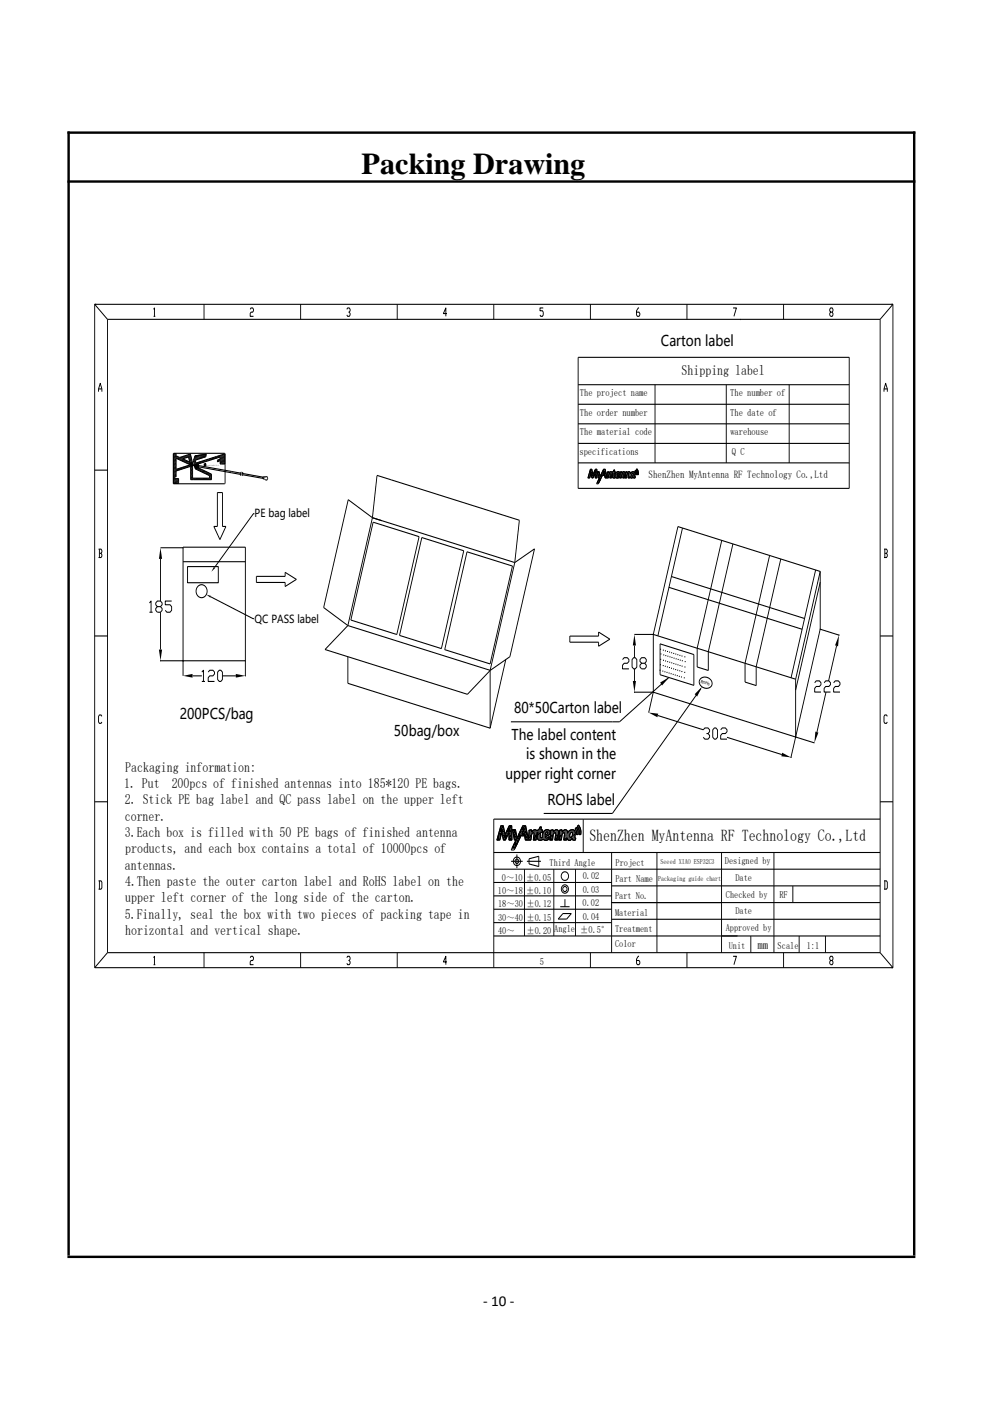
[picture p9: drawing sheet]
<svg xmlns="http://www.w3.org/2000/svg" width="210mm" height="297mm" viewBox="0 0 210 297" stroke-linecap="round" stroke-linejoin="round" font-family="sans-serif">
<g fill="none" stroke="#000" stroke-width=".21">
<path d="M19.9 64.1h168.1M19.9 64.1v139.6M19.9 64.1l2.7 3.1M22.6 67.2h162.7M22.6 67.2v133.4M32.3 65.1l.2-.3v1.8M32.3 66.6h.4M43 64.1v3.1M52.7 65.1l.1-.3h.4l.2 .3-.2 .6h-.4l-.1 .3v.6h.7M63.3 64.1v3.1M73 65.1l.2-.3h.3l.2 .3-.2 .6h-.1M73.5 65.7l.2 .3-.2 .6h-.3l-.2-.3"/>
<path d="M83.6 64.1v3.1M94 66h-.7l.6-1.2v1.8M104 64.1v3.1M114.4 64.8h-.7v.6h.5l.2 .3v.6l-.2 .3h-.4l-.1-.3M121.7 75.2h57.1v27.6h-57.1zM124.3 64.1v3.1M134.5 64.8h-.1l-.4 .6v.9l.2 .3h.3l.2-.6-.2-.3h-.5M144.6 64.1v3.1M154.3 64.8h.7l-.5 1.8M155.9 67.2l-.1 .1M165 64.1v3.1M174.8 65.7l-.1-.3 .1-.6h.4l.2 .3-.2 .6h-.4l-.1 .3 .1 .6h.4l.2-.3-.2-.6"/>
<path d="M185.3 67.2v133.4M188 64.1v139.6M188 64.1l-2.7 3.1M19.9 99h2.7M20.7 82.5v-.6l.4-1.2 .3 1.2v.6M20.7 81.9h.7M36.5 99h.1M36.5 95.4v6.4h10.8v-6.4M36.5 95.4h10.8M36.6 95.5l-.1 6.3M36.6 95.5h.5v.5M36.7 95.5l-.2 .2"/>
<path d="M37 95.5l-.5 .5M37.1 95.7l-.6 .6M37.1 96l-.6 .6M37.1 96.6l-.6 .6M37.1 96.8l-.6 .7M37.1 97.1l-.6 .7M37.1 97.4l-.6 .7M37.1 97.7l-.6 .6M37.1 98l-.6 .6M37.1 98.3l-.6 .6M37.1 98.6l-.6 .6M37.1 99.4l-.6 .7"/>
<path d="M37.1 99.7l-.6 .7M37.1 96.5l3 1.4-3 .9zM37.1 98.8l-.6 .7M37.2 96.1l-.7 .8M37.4 96.1l-.3 .4M37.4 98.7l-.9 1.1M37.6 96.2l-.3 .4M37.8 96.3l-.3 .4M37.8 98.6l-.4 .5M38.1 96.2l-.5 .5M38.1 98.5l-.4 .4M38.4 96.1l-.6 .7"/>
<path d="M38.4 98.4l-.3 .4M38.5 96.6l-.3 .4M38.7 96.7l-.4 .4M38.7 96l-.7 .9M38.8 98.3l-.4 .4M38.8 96.8l-.3 .4M39 96.8l-.3 .4M39.1 95.9l-.6 .7M39.1 98.2l-.4 .4M39.2 96.9l-.3 .4M39.4 97l-.4 .4M39.4 95.8l-.6 .7"/>
<path d="M39.4 98.1l-.3 .4M39.5 97.1l-.3 .4M39.7 97.2l-.3 .4M39.8 95.7l-.6 .7M39.8 97.9l-.4 .5M39.9 97.2l-.3 .4M39.9 97.3l-1.4-.7 1.2-.4 .4 2M40 97.7l-.1 .1M40 97.7l.3-.2 .4 .4M40 97.5l.5 .6M40.1 97.9l.3-.5 .2 .2-.5 .5M40.1 97.9l-.4 .4"/>
<path d="M40.1 95.6l-.6 .7M40.1 97.5l-.1 .1 .4 .5-.3 .3M40.1 95.6l-2.3 .7-.7-.3M40.1 98l.1 .2M40.1 95.6l.6 2.4-.6 .2M40.1 98.1v.1M40.1 98.2l-3 1v1.2h-.3v.4h.8v1h-1.1M40.1 98.2v2.8M40.1 95.8l-.4 .5M40.1 97.5l.5 .5M40.2 96l-.4 .6M40.3 96.3l-.5 .5"/>
<path d="M40.3 97.8l.3 .2zM40.3 96.5l-.4 .5M40.3 97.4l.3 .4M40.4 96.7l-.5 .5M40.4 96.9l-.7 .8M40.5 97.2l-.3 .3M40.5 97.4h.1M40.5 97.4l-.5 .2M40.5 97.4l-.4 .6M40.6 98.2l-.5 .5M40.6 98.5l-.5 .5M40.6 98.8l-.5 .5"/>
<path d="M40.6 99.1l-.5 .5M40.6 99.4l-.5 .4M40.6 99.7l-.5 .4M40.6 99.9l-.5 .5M40.6 98.1v2.6h3.5M40.6 97.7l-.4 .5M40.6 97.9l-.3-.1 .3 .2M40.6 97.8l-.3 .3-.2-.3M40.6 97.9l-.1 .2M41 98.1l.2-.3 .5 .7 .2-.2M41 98l.7 .2zM41 97.9l.7 .2z"/>
<path d="M41 97.9h-.4v.1l.4 .1M41.1 97.9l.5 .6M41.1 98.7l3 1.4v.6M41.1 98.7h.1M41.1 97l-.3 .3M41.2 97.2l-.3 .4M41.2 97.4l-.3 .4M41.3 95.9l-.4 .4M41.3 97.8l.5 .7M41.3 97.8l-.3 .4 .3 .4M41.4 97.8l.5 .6M41.5 98.6l-.2 .2"/>
<path d="M41.5 97.8l.3 .4-.3 .4-.6-.6 .5 .6M41.5 97.4l-.4 .5M41.5 97.7l-.5 .6M41.5 95.9l-.7 .9M41.6 97.7l.2 .3-.6 .7M41.7 97.7l.1 .1M41.7 97.7l-.7 .7 .3 .3M41.7 97.8l-.6 .7M41.8 98.5l2.7 1.3v1.2h-4.4M41.8 97.9l-.6 .8M41.8 98.5l-.3 .4M41.8 97.3l-.4 .5"/>
<path d="M41.8 95.9l-1.1 1.2M41.8 98.1l-.4 .5M41.9 98.4h.1M41.9 98.4l-.8 .3M42 98.6l-.4 .3M42.1 95.8l-.9 1M42.1 98.7l-.3 .3M42.1 97.2l-.3 .5 .1 .7M42.3 98.8l-.3 .3M42.4 95.8l-.8 .9M42.5 97.1l-.4 .5M42.5 98.8l-.3 .4"/>
<path d="M42.6 98.9l-.3 .4M42.7 95.7l-.8 .9M42.8 97l-.4 .4M42.8 99l-.3 .4M42.9 95.7l-.6 .8M43 97.6l.1 .5zM43 99.1l-.3 .3M43.1 97.6h.2v.3zM43.1 97.8l.1 .3zM43.2 96.9l-.4 .4M43.2 99.2l-.3 .3M43.2 95.7l-.6 .7"/>
<path d="M43.3 97.9v.2zM43.3 96.1v.1M43.3 99.3l-.3 .3M43.4 95.7l-.5 .6M43.5 96.8l-.4 .4M43.5 99.3l-.3 .4M43.7 99.4l-.3 .4M43.8 96.7l-.4 .4M43.9 99.5l-.3 .4M44 99.6l-.3 .4M44.2 96.6l-.4 .4M44.2 99.7l-.3 .3"/>
<path d="M44.4 99.8l-.3 .3M44.5 96.5l-.4 .4M44.5 99.9l-.4 .5M44.8 96.3l-.4 .5M45.2 96.2l-.4 .5M45.5 96.1l-.4 .5M45.8 96l-.4 .5M45.9 96.8l-.1 .2M46.2 95.9l-.4 .5M46.3 96.7l-.5 .5M46.3 96.3l-5.4 1.6M46.5 95.8l-.4 .5"/>
<path d="M46.8 95.7l-.5 .6v.3l-.5 .3v.3l.5-.2v.7h1v-2.1l-6 1.9-.2-.6 2.2-.7 .1-.6-2.4 .4-.3 1 .4 1.7M47.2 95.6l-.9 1M47.3 95.7l-1.1 1.3M47.3 96l-1 1.2M47.3 96.3l-1 1.1M47.3 96.6l-.9 1.1M47.3 96.9l-.7 .8M47.3 97.2l-.4 .5M47.3 97.4l-.2 .3M50.6 99.6l-8.9-1.6v.3l9 1.6M50.8 99.4l-.2 .2 .1 .3-.1 .2M51 99.7l4.3 .7v.3l-4.3-.8"/>
<path d="M51.2 99.4l-.3 .3 .1 .3-.1 .2M121.7 81h57.1M121.7 85.1h57.1M121.7 89.2h57.1M121.7 93.3h57.1M121.7 97.4h57.1M124.3 98.8h.3l.2 1.1 .5-1.1h.4v1.8h-.4v-.9l-.4 .9h-.3l-.2-1-.2 1h-.4zM125.8 99.3h.3l.2 1 .1-.1h.4l-.5 .9h-.3l.2-.5h-.2zM125.8 99.3h.3l.2 1 .1-.1h.4l-.8 1.7h-.4l.6-1.3h-.2zM127.1 98.8h.3l.3 1.6 .1-1 .3-.1 .1 .3 .3-.3 .4 .1 .3-.5h.2v.4h.2l-.1 .3h-.2v.6l.2 .1a.63 .63 0 0 1 .2-.8 .63 .63 0 0 1 .8 0l-.1 .5-.5 .2 .2 .2 .3-.2-.1 .3-.1 .1h-1.2v-1l-.3 1h-.3v-.9l-.2 .2-.1 .7h-.7l-.2-1.2-.2 .4h.1l.1 .3h-.8zM127.8 99.4v.4M127.8 99.4l.3-.1 .1 .3 .3-.3 .3 .1"/>
<path d="M127.8 99.8l-.1 .6-.3-1.6h-.3l-.7 1.3h.8l-.1-.3h-.1l.2-.4 .2 1.2h.7l.1-.7 .2-.2v.9h.3l.3-1-.1 .5M129.2 98.9l-.2 .4-.2 .1M129.2 98.9h.2v.4h.2l-.1 .3h-.2v.6M130 99.6h.2v.2l-.3 .2zM130.1 99.6l.1 .2-.3 .1 .2-.3M130.3 99.3a.68 .68 0 0 0-.7 .3 .68 .68 0 0 0-.1 .7M130.3 99.3l.1 .5-.5 .4 .2 .1 .3-.1-.1 .3M130.5 99.4v.4M130.5 99.4l.4-.1v.3l.3-.3 .4 .1-.1 1.2h-.4l.1-.9-.3 .2-.1 .7h-.4zM130.5 99.4l.4-.1v.3a.33 .33 0 0 1 .4-.3 .33 .33 0 0 1 .3 .3l-.1 1h-.4l.1-.8h-.2M131 99.8l-.2 .8h-.4l.1-.8M131.7 99.4l.3-.1v.3a.34 .34 0 0 1 .4-.3 .34 .34 0 0 1 .3 .4 .5 .5 0 0 1 .5-.5 .5 .5 0 0 1 .5 .6v.8h-.3l-.1-.2-.4 .2-.3-.3v.3h-.4l.1-.9-.3 .2-.1 .7h-.3z"/>
<path d="M132 99.3v.3a.33 .33 0 0 1 .4-.3 .33 .33 0 0 1 .3 .4 .5 .5 0 0 1 .5-.4 .5 .5 0 0 1 .5 .5v.5M132 99.3l-.3 .1-.1 1.2h.3l.2-.8M132.1 99.8l.2-.1-.1 .9h.4l.1-.2M133.1 99.8l-.1 .4 .1 .1 .2-.5v-.2l-.2 .2M133.1 99.7h.2l-.2 .6-.1-.1zM133.7 99.2l.1 .7M133.8 99l.2 .9M133.8 99l.2 .4v.5h-.2l-.1-.7zM133.8 99l-.1 .2M133.8 99.9h.2M134.1 98.7l.3 .6v.6h-.2l-.1-.6-.2-.4zM134.2 99.9l-.1-.6-.2-.4 .2-.2 .3 .7v.5h-.2"/>
<path d="M137.9 81v16.4M152.9 81v16.4M166.1 81v16.4M186.1 82.5v-.6l.4-1.2 .3 1.2v.6M186.1 81.9h.7M20.7 115.6h.6l.1 .3-.1 .6M20.9 116.5h.4l.1 .6-.1 .3h-.6M20.9 115.6v1.8M33.8 115.3h4.7v27M33.8 117.7v8.8M36.8 100.6l-.3 .3M36.9 100.8l-.4 .4"/>
<path d="M37.1 100l-.6 .6M37.1 100.3l-.1 .1M37.2 100.8l-.7 .7M37.4 100.8l-.9 1M37.6 100.8l-.8 1M37.6 101.1l-.6 .7M37.6 101.4l-.3 .4M37.6 101.7l-.1 .1M38.5 115.2h13.2v27.1M38.5 118.3h13.2M39.5 119.3h6.5v3.4h-6.5zM40.6 100.2l-.5 .5"/>
<path d="M40.6 100.5l-.5 .5M40.7 100.7l-.3 .3M40.9 100.7l-.3 .3M41.2 100.7l-.3 .3M41.4 100.7l-.3 .3M41.7 100.7l-.3 .3M41.9 100.7l-.3 .3M42.1 100.7l-.2 .3M42.4 100.7l-.3 .3M42.6 100.7l-.2 .3M42.9 100.7l-.3 .3M43.1 100.7l-.2 .3"/>
<path d="M43.4 100.7l-.3 .3M43.6 100.7l-.3 .3M43.9 100.7l-.3 .3M44.1 100.7l-.3 .3M44.5 100.2l-.4 .5M44.5 100.5l-.4 .5M44.5 100.8l-.2 .2M45.8 103.7h1v7.1h.8l-1.3 2.8-1.3-2.8h.8zM53.6 108.1h-.2l-8.2 11.4M55.5 100.8h.1M55.5 100.8l.2 .1M55.5 100.4h-.2v.3l.2 .1"/>
<path d="M55.5 100.4h.1M55.6 100.4h.2M55.6 100.4h-.1M55.7 100.9l.1 .1M55.8 100.4h.1M55.9 100.3l.4 .1v.1M55.9 100.3l-.1 .1M56.2 101v.1l-.4-.1M56.3 100.5v.2M56.4 100.7h.1M56.4 100.7l-.2 .2M78.4 109l30 9.4"/>
<path d="M78.4 109l-5.2 22.7M78.4 109l1-8.9 29.9 9.4M78.4 109l-5.1-3.8-5.2 22.7 5.1 3.8M78.6 109.9l9.6 3.1-4.7 20.6-9.6-3.1zM88.8 113.2l8.8 2.7-4.7 20.6-8.8-2.7zM98.3 116.2l9.6 3-4.7 20.6-9.6-3zM108.4 118.4l-5.2 22.7M108.4 118.4l4.1-2.8-5.2 22.7-4.1 2.8-4.8 5.1M109.3 109.6l-.9 8.8M125.7 101.6h.4M126 101.1h.3l-.2 .5h-.4zM126 101.1h.3"/>
<path d="M128.9 100.1l.2 .5 .5-.1M129.3 100.2l.2 .1M129.6 100.5l.3 .2 .4-.2M132.7 100.4l.3 .2 .3-.2M133.3 100.4l.2 .2M133.6 100.3l.1 .3h-.3M143.7 111.2l-5.2 22.7M151.9 113.8l-5.1 22.7v3.9l2.3 .8v-4l5.2-22.7M162 116.9l-5.2 22.7v4l2.4 .7v-3.9l5.2-22.7M171.7 120l-5.2 22.7M186.1 115.6h.5l.2 .3-.2 .6M186.3 116.5h.3l.2 .6-.2 .3h-.5"/>
<path d="M186.3 115.6v1.8M19.9 133.9h2.7M31.5 126.9l.3-.4v2.4M31.5 128.9h.6M33.1 127.7l-.3-.4v-.4l.3-.4h.7l.3 .4v.4l-.3 .4h-.7l-.3 .4v.4l.3 .4h.7l.3-.4v-.4l-.3-.4M33.8 139.1h17.9M33.8 128.9v7.9M36.1 126.5h-1.3v.8h1l.3 .4v.8l-.3 .4h-.7l-.3-.4M41.7 123.5a1.26 1.26 0 0 1 1.7 .1 1.26 1.26 0 0 1 0 1.7 1.22 1.22 0 0 1-1.7 .2 1.22 1.22 0 0 1-.3-1.7zM44.4 125.6l9.1 4.6M54 121.3h6v-.8l2.4 1.5-2.4 1.5v-.9h-6zM73.2 131.7l30 9.4"/>
<path d="M73.2 138.3v5.6l30 9.4M73.2 131.7l-4.8 5 30 9.5M106.5 138.9l-3.3 14.4M120 133.9h6v-.8l2.4 1.5-2.4 1.5v-.9h-6zM131.1 138.9l.3-.4h.7l.3 .4v.4l-.3 .3h-.7l-.3 .4v.8h1.3M133.4 138.5h.3l.4 .4v1.5l-.4 .4h-.3l-.3-.4v-1.5zM133.6 133.6h3.9M133.6 135.9v2.6M135.1 139.6l-.4-.3v-.4l.4-.4h.6l.4 .4v.4l-.4 .3h-.6l-.4 .4v.4l.4 .4h.6l.4-.4v-.4l-.4-.4M137.5 133.6l30 9.4M137.5 133.6v12.1M138.9 139.9h.1"/>
<path d="M139 136.7h.1M139 135.6l7.1 2.2v6.5l-7.1-2.2zM139 138.8h.1M139 137.7h.1M139.5 136.9h.1M139.6 139h.1M139.6 137.9h.1M140 137h.1M140 139.2h.1M140.1 138h.1M140.4 137.2h.1M140.5 139.3h.1"/>
<path d="M140.5 138.2h.1M140.8 123.7l28.1 8.8M140.9 137.3h.1M140.9 139.4h.1M140.9 138.3h.1M141.3 137.4h.1M141.3 139.5h.1M141.4 121.4l28 8.8M141.4 138.4h.1M141.7 137.6h.1M141.8 139.7h.1M141.8 138.6h.1"/>
<path d="M142.2 137.7h.1M142.2 139.8h.1M142.2 138.7h.1M142.6 137.8h.1M142.6 140h.1M142.7 138.8h.1M143 138h.1M143.1 139h.1M143.5 138.1h.1M143.5 139.1h.1M144.1 138.3h.1M144.1 139.3h.1"/>
<path d="M172.7 120.3l-30-9.4-5.2 22.7M172.7 120.3l-5.2 22.7M172.7 122.6l-5.2 22.7M172.7 132.5l-5.2 22.7M172.7 120.3v12.2M172.7 132.5l3.9 1.2M172.7 132.5h.1M176.1 136l-1.7 7.3M176.6 133.7h.1M185.3 133.9h2.7M21.4 150.8l-.1-.3h-.4l-.2 .3v1.2l.2 .3h.4l.1-.3M40.5 142.3h2"/>
<path d="M42.5 141.5l.3-.4v2.4M42.5 143.5h.7M43.8 141.5l.4-.4h.6l.4 .4v.4l-.4 .4h-.6l-.4 .4v.8h1.4M46.2 141.1h.3l.3 .4v1.6l-.3 .4h-.3l-.4-.4v-1.6zM46.8 142.3h2.9M103.2 141.1v12.2M133.6 145.7h3.9M133.6 140.8v2.6M137.5 145.7l30 9.5M137.5 145.7l-.9 4.3M138.5 150.6l9.5 3.1 .4-.4h.7l.3 .4v.3l-.3 .4h-.4M138.8 141.1h.1"/>
<path d="M139.4 141.3h.1M139.5 140.1h.1M139.9 141.4h.1M140 140.3h.1M140.3 141.6h.1M140.4 140.4h.1M140.8 141.7h.1M140.8 142.6l-10.4 9.4h-22.8M140.8 140.5h.1M141.2 141.8h.1M141.3 140.7h.1M141.6 142h.1"/>
<path d="M141.7 140.8h.1M142.1 142.1h.1M142.1 141h.1M142.5 142.2h.1M142.6 141.1h.1M142.9 142.4h.1M143 141.2h.1M143.1 140.1h.1M143.4 142.5h.1M143.4 141.4h.1M143.5 140.2h.1M144 142.7h.1"/>
<path d="M144 141.6h.1M144.1 140.4h.1M147.4 142.9a1.41 1.41 0 0 1 1.8-.1 1.41 1.41 0 0 1 .5 1.7 1.42 1.42 0 0 1-1.7 .2 1.42 1.42 0 0 1-.7-1.6zM147.6 145l-18.7 26.3h-14.4M149.1 154.4l.3 .4v.4l-.3 .4h-.7l-.4-.4M150.4 153.3h.3l.4 .4v1.5l-.4 .4h-.3l-.3-.4v-1.5zM151.7 153.7l.4-.4h.6l.4 .4v.3l-.4 .4h-.6l-.4 .4v.8h1.4M153.1 155.2l11.5 3.7M166.5 159.5h.1M167.5 143v12.2M167.5 155.2l-1 4.3M167.5 155.2h.1"/>
<path d="M167.5 155.2l4 1.2M171.5 143.7l.3-.4h.7l.3 .4v.4l-.3 .4h-.7l-.3 .4v.8h1.3M173.5 143.7l.3-.4h.7l.3 .4v.4l-.3 .4h-.7l-.3 .4v.8h1.3M173.9 145.7l-1.9 8.4M175.5 143.7l.3-.4h.7l.3 .4v.4l-.3 .4h-.7l-.3 .4v.8h1.3M186.8 150.8l-.2-.3h-.3l-.2 .3v1.2l.2 .3h.3l.2-.3M19.9 168.8h2.7M104 179.5h81.3M105.4 173.8h.6l.3 1.9 .9-1.9h.5l.1 3.1h-.7v-1.6l-.7 1.6h-.4l-.3-1.7-.5 1.7h-.6zM107.8 178.5h.7M107.9 174.7h.6l.3 1.7 .2-.2h.6l-.7 1.5h-.7l.4-.8h-.3zM107.9 174.7h.6l.3 1.7 .2-.2h.6l-1.3 2.7h-.7l1-2h-.3z"/>
<path d="M108.2 177.7h.7l-.4 .8h-.7zM108.2 177.7h.7M108.8 179.9v2.9M110.1 173.8h.6l.5 2.7 .1-1.7 .5-.1 .2 .5a.7 .7 0 0 1 1.1-.4l.3-.1 .3-.6h.3l-.1 .6h.3v.5h-.4l-.1 1 .2 .1h.3a1.11 1.11 0 0 1 .2-1.3 1.11 1.11 0 0 1 1.3-.2l.1 .3a.95 .95 0 0 1-1 1l.3 .3 .5-.3-.1 .6a.83 .83 0 0 1-1.1 0 .69 .69 0 0 1-.9 .2 .69 .69 0 0 1-.4-.9l.1-.8h-.1l-.2 1.7h-.6l.1-1.4-.1-.2-.4 .4-.1 1.2h-1.2l-.4-2.1-.3 .7h.3l.1 .5h-1.3zM111.4 175.2h2.8M111.4 175.2l-.2 1.3-.5-2.7h-.6l-1.1 2.2h1.3l-.1-.5h-.3l.3-.7 .4 2.1h1.2l.2-1.4M112 175.1h2.2M112 175.6l.3-.3 .1 .1-.1 1.5h.6l.2-1.7h.1l-.1 .8a.68 .68 0 0 0 .4 .9 .68 .68 0 0 0 .8-.2l.6 .2 .4-.1 .2-.1 .1-.6-.7 .3M112.1 174.9h2.1M112.2 174.8h2M112.3 174.8l-.3 .4-.2-.5-.5 .1 .1 .4M112.3 174.8h.8l.3-.2 .3-.5h.3l-.1 .6h.3v.5h-.4v.7"/>
<path d="M113.1 176.5h2.5M113.1 176.6h2.5M113.2 176.6h2.3M113.7 176.1l.2 .2h.3M113.8 175.9v.2M114.2 176.3a1.07 1.07 0 0 1 .2-1.3 1.07 1.07 0 0 1 1.3-.1 .78 .78 0 0 1-.6 1.1l-.3 .1 .1 .3M115 175.3v-.1a.22 .22 0 0 1 .4 .1 .22 .22 0 0 1-.2 .3l-.4 .2zM115 175.2h.3v.3l-.5 .3zM115.9 174.8l.5-.1 .1 .5a.55 .55 0 0 1 .6-.6 .55 .55 0 0 1 .5 .6l-.2 1.7h-.6l.2-1.4-.2-.2-.3 .4-.2 1.2h-.6zM116.4 174.7l.1 .3M116.4 174.7l-.5 .1-.2 2.1h.6l.3-1.5M116.9 174.8a.48 .48 0 0 1 .5 0 .48 .48 0 0 1 .2 .4l-.2 1.7h-.6l.2-1.4-.1-.2-.3 .1"/>
<path d="M116.9 174.8l-.4 .4v-.2M117.7 174.8l.6-.1 .1 .5a.56 .56 0 0 1 .6-.6 .56 .56 0 0 1 .5 .8 .83 .83 0 0 1 .8-.8 .83 .83 0 0 1 .8 .8v1.5a.43 .43 0 0 1-.4 0 .43 .43 0 0 1-.3-.4 .57 .57 0 0 1-.6 .4 .57 .57 0 0 1-.5-.5v.5h-.6l.1-1.4-.1-.2-.4 .4-.1 1.2h-.6zM118.5 175.4h.3l-.1 1.5h.6v-.5a.54 .54 0 0 0 .3 .5 .54 .54 0 0 0 .6-.1l.2-.3M118.7 174.8l-.3 .4-.1-.5-.6 .1-.1 2.1h.6l.1-1.2 .2-.3M118.7 176.3h2.3M118.7 176.4h2.3M120.1 175.4l-.2 .7 .2 .2 .4-.3v-.5l-.1-.2-.3 .1M120.2 175.3l.2-.1 .1 .2v.6a.28 .28 0 0 1-.4 .3 .28 .28 0 0 1-.2-.4zM120.7 174.7l-.8 .2-.4 .5a.5 .5 0 0 0-.2-.6 .5 .5 0 0 0-.6 0M120.7 174.7l.3 .2 .1 .4-.1 .9M121 176.2v.2M121 176.3l.2 .1"/>
<path d="M121.2 176.4l-.1 .5h-.2l-.3-.1-.1-.3M121.3 174.2l.4 .7v.8h-.4v-.6l-.2-.6zM121.3 174.2l.4 .7v.8h-.4l.1-.5-.3-.7zM121.8 173.7l.4 .9 .1 1.1h-.4v-.7l-.4-1zM121.9 175.7v-1l-.4-.7 .3-.3 .5 1.1v.9M121.9 175.7h.4M122.8 172.4v7.1M128.8 179.5v21.1M138.3 179.5v21.1M151.9 179.5v21.1M162.9 179.5v21.1M185.3 168.8h2.7"/>
<path d="M185.3 172.4h-81.3v31.3M20.7 185.4h.6l.1 .3v1.2l-.1 .3h-.6M20.9 185.4v1.8M104 194.2h24.8M104 191.4h24.8M104 188.6h24.8M104 185.8h24.8M104 183h81.3M104 197h81.3M107.6 181.3h2.4M108.4 180.6a.82 .82 0 0 1 1.2 .7 .82 .82 0 0 1-1.2 .7 .97 .97 0 0 1 0-1.4zM110.4 183v14"/>
<path d="M110.9 181.3h3M111.4 180.8l2-.5v2.1l-2-.5zM116.6 183v14M117.9 190.9h2M118.4 186.5a.8 .8 0 0 1 1.3 .7 .8 .8 0 0 1-1.3 .6 1 1 0 0 1 0-1.3zM118.4 183.7a.83 .83 0 0 1 1.3 .7 .83 .83 0 0 1-1.3 .8 1.01 1.01 0 0 1 0-1.5zM118.5 192.3h1.8l-1 1.2h-1.8zM118.9 189.3v1.6M121.1 183v14M128.8 190h56.5M128.8 186.5h56.5M128.8 193.5h56.5"/>
<path d="M158.1 197v3.6M166.9 186.5v3.5M168.2 197v3.6M173.8 197v3.6M186.1 185.4h.5l.2 .3v1.2l-.2 .3h-.5M186.3 185.4v1.8M19.9 203.7h168.1M22.6 200.6h162.7M22.6 200.6l-2.7 3.1M32.3 201.6l.2-.3v1.8M32.3 203.1h.4M43 200.6v3.1"/>
<path d="M52.7 201.6l.1-.3h.4l.2 .3-.2 .6h-.4l-.1 .3v.6h.7M63.3 200.6v3.1M73 201.6l.2-.3h.3l.2 .3-.2 .6h-.1M73.5 202.2l.2 .3-.2 .6h-.3l-.2-.3M83.6 200.6v3.1M94 202.5h-.7l.6-1.2v1.8M124.3 200.6v3.1M134.5 201.3h-.1l-.4 .6v.9l.2 .3h.3l.2-.6-.2-.3h-.5M144.6 200.6v3.1M154.3 201.3h.7l-.5 1.8M165 200.6v3.1M174.8 202.2l-.1-.3 .1-.6h.4l.2 .3-.2 .6h-.4l-.1 .3 .1 .6h.4l.2-.3-.2-.6"/>
<path d="M185.3 200.6l2.7 3.1"/>
<circle cx="108.8" cy="181.3" r=".42"/>
<circle cx="118.9" cy="187.2" r=".49"/>
</g>
<g fill="#000">
<path d="M40.3 97.8l.3 .1zM40.3 97.9l.3 .1zM41 98.1h.7zM41 98h.1zM41 98h.7zM41 98l.5 .1zM41 97.9l.5 .1zM41.1 98.1h.6zM41.1 98l.6 .1zM41.1 98h.6zM41.5 98.1h.2zM43 97.6v.5z"/>
<path d="M43.1 97.6l.2 .1zM43.1 97.8l.1 .3zM43.3 97.7v.2zM43.3 97.9v.2zM124 99.7l.1 .9h-.3zM124 99.7h.4l-.3 .9zM124 99.6l.4 .1zM124 99.6h.4zM124.3 98.8l.4 .8h-.7zM124.3 98.8h.3l.1 .8zM124.4 99.6l.4 .1zM124.4 99.7l.4 .2h-.3z"/>
<path d="M124.4 99.7h.4v.2zM124.5 99.9l.3 .7h-.2zM124.5 99.9h.7l-.4 .7zM124.9 99.7l.3 .2h-.4zM124.9 99.7h.4l-.1 .2zM125.3 99.7l.4 .2h-.4zM125.3 99.7h.4v.2zM125.3 99.9l.4 .7h-.4zM125.3 99.9h.4v.7zM125.3 98.8l.4 .9h-.8zM125.3 98.8h.3l.1 .9zM125.3 98.8h.3z"/>
<path d="M125.7 99.3l.6 1h-.4zM125.7 99.3h.4l.2 1zM126.6 99.8l.6 .3h-.8zM126.6 99.8h.5l.1 .3zM126.8 99.4l.2 .4h-.4zM126.8 99.4h.3l-.1 .4zM126.8 99.4h.3zM126.8 99.4h.4zM127.1 98.8l.4 .6h-.7zM127.1 98.8h.3l.1 .6zM127.2 99.4h.3zM127.2 99.4l.5 1h-.4z"/>
<path d="M127.2 99.4h.3l.2 1zM127.8 99.9l.3 .5h-.4zM127.8 99.9h.4l-.1 .5zM127.8 99.4h.4zM127.8 99.8h.4zM127.8 99.8l.4 .1zM127.8 99.4l.4 .1zM127.8 99.5h.4zM127.8 99.7h.5zM127.8 99.7h.6zM127.8 99.7l.5 .1zM127.8 99.8h.5z"/>
<path d="M127.8 99.5l.4 .1zM127.8 99.6h1.7zM127.8 99.6l1 .1zM127.8 99.6h1.1zM128 99.3l.2 .1zM128 99.3h.2zM128.3 99.5l1.2 .1h-1.3zM128.3 99.5h1.2zM128.3 99.4l1.2 .1h-1.2zM128.3 99.4h1.2zM128.3 99.4h.5zM128.4 99.4h.4z"/>
<path d="M128.4 99.3l.3 .1zM128.4 99.7h.4zM128.4 99.3h.3zM128.5 99.3h.2zM128.5 99.7h.3zM128.5 99.7l.3 .1zM128.5 99.8h.3zM128.5 99.9l.2 .7h-.3zM128.5 99.9h.3l-.1 .7zM128.5 99.8l.3 .1zM128.8 99.4h.7zM128.9 99.4h.6z"/>
<path d="M128.9 99.4h.7zM129 99.6l.3 .4h-.4zM129 99.6h.3v.4zM129 99.3l.6 .1zM129 99.3h.4zM129.1 99.2h.3zM129.2 98.9l.2 .3h-.3zM129.2 98.9h.2v.3zM129.5 100h.7zM129.5 100h.8zM129.5 99.9l.4 .1zM129.5 99.9h.4z"/>
<path d="M129.6 99.8l.3 .1zM129.6 99.8h.3zM129.6 99.7l.3 .1zM129.6 99.7h.4zM129.6 99.6h.4zM129.6 99.6l.4 .1zM129.6 99.6h.5zM129.7 99.6h.4zM129.7 99.5l.8 .1zM129.7 99.5h.8zM129.8 99.4l.7 .1zM129.8 99.4h.7z"/>
<path d="M129.8 99.4h.6zM129.9 99.4h.5zM129.9 99.3l.5 .1zM129.9 100h.5zM130 99.9h.4zM129.9 99.3h.4zM130 99.3h.3zM130.1 99.9h.3zM130 99.3h.2zM130.1 99.6h.4zM130.1 99.8h.4zM130.2 99.6h.3z"/>
<path d="M130.2 99.8h.3zM130.2 99.7l.3 .1zM130.2 99.6l.3 .1zM130.2 99.7h.3zM130.5 99.9l.3 .7h-.4zM130.5 99.9h.4l-.1 .7zM130.5 99.4h.4zM130.5 99.8h.4zM130.5 99.8l.4 .1zM130.6 99.4l.3 .1zM130.6 99.5h.3zM130.6 99.7h.5z"/>
<path d="M130.6 99.7h.4zM130.6 99.7l.4 .1zM130.6 99.8h.3zM130.6 99.8h.4zM130.6 99.5l.3 .1zM130.6 99.6h1zM130.6 99.6l1 .1zM130.7 99.3l.2 .1zM130.7 99.3h.2zM130.9 99.5l.7 .1zM131 99.5h.6zM131 99.4l.6 .1z"/>
<path d="M131 99.4h.5zM131.1 99.4h.4zM131.1 99.3l.4 .1zM131.2 99.7h.4zM131.1 99.3h.4zM131.2 99.3h.3zM131.2 99.3h.2zM131.2 99.7l.4 .1zM131.2 99.8h.4zM131.2 99.9l.3 .7h-.4zM131.2 99.9h.3v.7zM131.2 99.8l.3 .1z"/>
<path d="M131.7 99.4h.3zM131.7 99.8l.3 .1zM131.7 99.8h.4zM131.7 99.9l.2 .7h-.3zM131.7 99.9h.3l-.1 .7zM131.7 99.4l.3 .1zM131.7 99.7l.4 .1zM131.7 99.7h.4zM131.7 99.5h.3zM131.7 99.5l.3 .1zM131.7 99.6h1zM131.7 99.6l1 .1z"/>
<path d="M131.7 99.7h.5zM131.8 99.3l.2 .1zM131.8 99.3h.2zM132.1 99.5l.6 .1zM132.1 99.5h.6zM132.1 99.4l.6 .1zM132.2 99.4h.5zM132.2 99.4h.4zM132.2 99.3l.4 .1zM132.3 99.7h.4zM132.2 99.3h.4zM132.3 99.3h.3z"/>
<path d="M132.3 99.3h.2zM132.3 99.7l.8 .1zM132.3 99.7h.8zM132.3 99.9h.7zM132.3 99.9l.7 .1zM132.3 99.8h.7zM132.3 99.8h.8zM132.3 99.8l.7 .1zM132.7 99.7h.4zM132.7 99.6l.4 .1zM132.7 99.6h.5zM132.7 99.6h1z"/>
<path d="M132.8 99.5l.9 .1h-1zM132.8 99.5l.9 .1zM132.8 99.5h.8zM132.9 99.4l.7 .1zM132.9 99.4h.7zM133 99.4h.6zM133 99.4h.5zM133.1 99.3l.4 .1zM133.1 99.3h.4zM133.2 99.3h.3zM133.2 99.3h.2zM133.3 99.6h.4z"/>
<path d="M133.3 99.6l.4 .1zM133.3 99.7h.4zM133.3 99.7l.4 .1zM133.3 99.8h.4zM133.3 99.8l.3 .3h-.3zM133.3 99.8h.4l-.1 .3zM133.7 99.2l.3 .1zM133.7 99.1l.2 .1zM133.7 99.3h.3zM133.7 99.3l.3 .1zM133.8 99.1h.1zM133.8 99.4h.2z"/>
<path d="M133.8 99.4l.2 .1zM133.8 99.5l.2 .1zM133.8 99.6h.2zM133.8 99.6l.2 .2zM133.8 99.8h.2zM133.8 99.8l.2 .1h-.2zM133.8 99.8h.2v.1zM133.9 98.9l.4 .2h-.3zM133.9 98.9h.3l.1 .2zM133.9 98.9h.3zM134 99.1l.3 .2h-.2zM134 99.1h.3v.2z"/>
<path d="M134.1 98.7l.1 .2h-.3zM134.1 99.3h.3zM134.1 99.3l.3 .2h-.2zM134.1 99.3h.3v.2zM134.2 99.5l.2 .2h-.2zM134.2 99.5h.2v.2zM134.2 99.7l.2 .2h-.2zM134.2 99.7h.2v.2zM33.8 115.3l.3 2.4h-.6zM45 119.3l.3 .3-.8 .8zM125.9 100.3l.7 .3h-.6zM125.9 100.3h.8l-.1 .3z"/>
<path d="M125.9 101.1l.2 .5h-.4zM125.9 101.1h.4l-.2 .5zM126.2 100.6l.1 .5h-.4zM126.2 100.6h.4l-.3 .5zM126.4 100.2l.3 .1h-.4zM126.4 100.2h.4l-.1 .1zM127.3 100.4l.8 .2h-.7zM127.3 100.4h.8v.2zM128.9 100.3h.4zM128.9 100.3h1zM128.9 100.3h1.1zM128.9 100.3l1.1 .1z"/>
<path d="M128.9 100.4h1.4zM128.9 100.4h1.5zM128.9 100.1h.4zM128.9 100.1l.4 .1zM128.9 100.2h.4zM128.9 100.2l.4 .1zM128.9 100.4l1.4 .1zM128.9 100l.4 .1zM128.9 100h.4zM128.9 100.5h1.4zM128.9 100.5h.7zM129 100.5l.5 .1z"/>
<path d="M129 100.5h.6zM129 100.6h.5zM129 100.6h.4zM129.1 100.6h.2zM129.1 100.6h.3zM129.5 100l.5 .1zM129.5 100.1h.5zM129.5 100.1l.4 .1zM129.5 100.2h.4zM129.5 100.3h.4zM129.5 100.2l.4 .1zM129.6 100.5h.7z"/>
<path d="M129.7 100.5l.5 .1zM129.7 100.5h.6zM129.7 100.6h.5zM129.8 100.6h.3zM129.8 100.6h.4zM129.8 100.6h.2zM129.9 100.6h.1zM130.1 100.4h.3zM130.1 100.3l.3 .1zM130.1 100.3h.3zM130.2 100.3h.2zM130.2 100.3l.2-.1z"/>
<path d="M130.4 100.2v.1zM132.3 100.3h.8zM132.3 100.3h1.3zM132.3 100.3l.3 .3h-.4zM132.3 100.3h.3v.3zM132.3 100.2h.7zM132.3 100.2l.7 .1zM132.3 100.1h.7zM132.3 100.1l.7 .1zM132.3 100l.7 .1zM132.6 100.3h1zM132.6 100.3h1.1z"/>
<path d="M132.6 100.3l1.1 .1zM132.6 100.4h1.1zM132.6 100.4h.7zM132.6 100.4l.6 .1zM132.7 100.5h.5zM132.7 100.5l.4 .1zM132.7 100.6h.4zM132.8 100.6h.3zM132.8 100.6h.2zM132.9 100.6h.1zM133.1 100.3h.5zM133.2 100.2l.4 .1z"/>
<path d="M133.2 100.2h.4zM133.3 100.1l.3 .1zM133.3 100.1h.3zM133.3 100.4h.4zM133.3 100.4l.4 .1zM133.3 100.5h.4zM133.3 100.5l.4 .1zM133.3 100.6h.4zM133.4 100.6h.3zM133.4 100.6h.2zM33.5 136.7h.6l-.3 2.4zM43.4 125.2l1 .3-.1 .3z"/>
<path d="M133.6 133.6l.3 2.3h-.7zM176.6 133.7l-.2 2.4-.6-.2zM38.5 142.3l2-.4v.8zM49.6 141.9l2 .4-2 .4zM133.2 143.4h.7l-.3 2.3zM136.6 150l2 .2-.2 .8zM139 143.7l1.8-1.1-1.4 1.7zM147.8 144.6l-1 2-.6-.5zM164.7 158.5l1.8 1-2-.3zM171.7 154l.6 .2-.8 2.2zM105 175.3l.2 1.5h-.6zM105 175.3h.6l-.4 1.5z"/>
<path d="M105.1 175.2l.5 .1zM105.1 175.2h.5zM105.4 173.8l.8 1.4h-1.1zM105.4 173.8h.5l.3 1.4zM105.6 175.2l.6 .1zM105.7 175.3l.6 .4h-.6zM105.7 175.3h.5l.1 .4zM105.7 175.7l.7 1.1h-.4zM105.7 175.7h1.2l-.5 1.1zM106.5 175.3l.4 .4h-.6zM106.5 175.3h.6l-.2 .4zM107.1 175.3l.6 .4h-.6z"/>
<path d="M107.1 175.3h.6v.4zM107.1 175.7l.7 1.1h-.7zM107.1 175.7h.6l.1 1.1zM107.2 173.8l.5 1.5h-1.2zM107.2 173.8h.5v1.5zM107.2 173.8h.5zM107.9 174.7l.9 1.7h-.6zM107.9 174.7h.6l.3 1.7zM108.2 176.4l1.1 .4h-1zM108.2 176.4h1.3l-.2 .4zM108.2 177.7l.3 .8h-.7zM108.2 177.7h.7l-.4 .8z"/>
<path d="M108.6 176.8l.3 .9h-.7zM108.6 176.8h.7l-.4 .9zM109 176.1l.5 .3h-.7zM109 176.1h.6l-.1 .3zM109.3 175.5l1 .5h-1.3zM109.3 175.5h.9l.1 .5zM109.6 174.8l.3 .7h-.6zM109.6 174.8h.6l-.3 .7zM109.6 174.8h.6zM110.1 173.8l.7 1h-1.2zM110.1 173.8h.6l.1 1zM110.2 174.8h.7z"/>
<path d="M110.2 174.8l1 1.7h-.7zM110.2 174.8h.7l.3 1.7zM110.5 176.5l1.3 .3h-1.2zM110.5 176.5h1.3v.3zM111.3 175.7l.5 .8h-.6zM111.3 175.7h.6l-.1 .8zM111.3 174.8h.6zM111.3 174.8l.6 .1zM111.3 175.5l.7 .1zM111.3 175.5h.7zM111.3 175.6l.6 .1h-.6zM111.3 175.6h.7l-.1 .1z"/>
<path d="M111.3 175.4l.7 .1h-.7zM111.3 175.4h.8l-.1 .1zM111.4 174.9h.5zM111.4 174.9l.6 .1zM111.4 175.3h.9zM111.4 175.3h.8zM111.4 175.3l.7 .1zM111.4 175.4h.7zM111.4 175l.6 .1zM111.4 175.1h.6zM111.4 175.2l1.6 .1zM111.4 175.2h1.7z"/>
<path d="M111.6 174.7l.3 .1zM111.6 174.7h.3zM112.2 174.8h.8zM112.2 174.8h.7zM112.3 174.8h.6zM112.3 174.7l.6 .1zM112.3 175.3h.7zM112.4 175.3h.6zM112.3 174.7h.5zM112.4 174.7h.4zM112.4 175.3l.6 .1zM112.4 175.4h.6z"/>
<path d="M112.4 175.4l.6 .1zM112.4 175.6l.5 1.2h-.6zM112.4 175.6h.6l-.1 1.2zM112.4 175.5h.6zM112.4 175.5l.6 .1h-.6zM112.4 175.5h.6v.1zM112.5 174.7h.3zM112.5 174.7h.1zM113 174.8h1.2zM113.1 174.8h1.1zM113.1 176.3h.7zM113.1 176.3h.8z"/>
<path d="M113.1 176.3h.9zM113.1 176.3l1.8 .1zM113.1 176.4h1.8zM113.1 176.4h1.9zM113.1 176.1l.6 .1zM113.1 176.2h.6zM113.1 176.2h.7zM113.1 176.2l.7 .1zM113.1 176h.6zM113.1 176l.6 .1zM113.1 175.9l.6 .1zM113.1 175.9h.6z"/>
<path d="M113.2 174.8h1zM113.2 176.7h1.1zM113.2 176.7h1zM113.2 175.2l.5 .7h-.6zM113.2 175.2h.6l-.1 .7zM113.3 176.7l.9 .1zM113.3 176.7h.9zM113.3 174.7h.9zM113.3 176.8h.8zM113.3 176.8h.9zM113.4 176.8l.6 .1zM113.4 176.8h.7z"/>
<path d="M113.3 174.7h.6zM113.4 174.7h.5zM113.5 174.6l.4 .1h-.5zM113.5 174.6h.4zM113.5 176.9h.3zM113.5 176.9h.5zM113.5 174.5l.4 .1h-.4zM113.5 174.5l.4 .1zM113.7 174.1l.2 .4h-.4zM113.7 174.1h.3l-.1 .4zM114 176.3h.9zM114.1 176.3h.8z"/>
<path d="M114.1 175.9h1.2zM114.1 175.9h1.3zM114.1 175.9l.9 .2h-.9zM114.1 175.9h1.2l-.3 .2zM114.1 176.1h.8zM114.1 176.1h.9zM114.1 176.1h.7zM114.1 176.1l.7 .1zM114.2 175.8h.6zM114.2 175.8l1.2 .1zM114.2 175.8h1.3zM114.2 176.2l.6 .1z"/>
<path d="M114.2 175.7l.6 .1zM114.2 175.7h.6zM114.2 176.3h.6zM114.2 175.6l.6 .1zM114.2 175.6h.6zM114.2 175.5l.6 .1h-.6zM114.2 175.5h.6v.1zM114.2 175.4l.6 .1zM114.3 175.3l.5 .1zM114.3 175.3h.6zM114.3 175.2l.6 .1zM114.3 175.2h.6z"/>
<path d="M114.3 176.7l1.1 .1zM114.3 176.7h1.2zM114.4 175.2h.6zM114.4 175.2h.7zM114.4 175.1l.7 .1zM114.4 175.1h.7zM114.4 175.1h1.4zM114.4 176.8h1zM114.5 176.8h.8zM114.5 176.8h.9zM114.5 175l1.3 .1zM114.5 176.8l.7 .1z"/>
<path d="M114.6 174.9l1.2 .1h-1.3zM114.6 174.9l1.2 .1zM114.6 174.9h1.1zM114.6 176.9h.5zM114.6 176.9h.6zM114.7 174.8l1 .1zM114.7 174.8h1zM114.8 176.9h.2zM114.8 175.8h.7zM114.8 175.8h.8zM114.7 174.8h.9zM114.8 174.7l.8 .1z"/>
<path d="M114.8 174.7h.7zM114.9 174.7h.6zM114.9 175.7h.7zM115 175.7h.6zM115 174.7h.5zM115 174.7h.4zM115.1 175.7h.6zM115.1 175.6h.6zM115.1 176.4h.5zM115.2 176.4h.4zM115.2 175.6h.5zM115.2 175.1h.6z"/>
<path d="M115.2 175.5l.5 .1zM115.2 175.5h.5zM115.3 175.1l.5 .1zM115.3 175.5h.4zM115.3 175.5h.5zM115.3 176.4h.3zM115.3 175.2h.5zM115.3 175.4l.5 .1zM115.3 175.4h.5zM115.3 175.2l.5 .1zM115.3 175.3h.5zM115.3 175.3l.5 .1z"/>
<path d="M115.4 176.3h.2zM115.4 176.3l.2-.2v.2zM115.6 176.1v.2zM115.9 175.7l.4 1.1h-.6zM115.9 175.7h.6l-.2 1.1zM115.9 174.8h.6zM115.9 174.8l.6 .1zM115.9 175.5l.6 .1zM115.9 175.5h.6zM115.9 175.6l.6 .1h-.6zM115.9 175.6h.6v.1zM115.9 174.9h.6z"/>
<path d="M115.9 175.3h.8zM115.9 175.3h.9zM115.9 175.3l.8 .1zM115.9 175.4h.7zM115.9 175.4h.8zM115.9 175.4l.6 .1h-.6zM115.9 175.4h.7l-.1 .1zM115.9 174.9l.6 .1zM115.9 175l.6 .1zM115.9 175.2l1.7 .1zM115.9 175.1h.6zM115.9 175.1l1.7 .1z"/>
<path d="M115.9 175.2h1.7zM116.1 174.7l.4 .1zM116.1 174.7h.3zM116.5 175.1h1.1zM116.6 175l1 .1zM116.7 174.9l.9 .1h-1zM116.7 174.9l.9 .1zM116.7 174.9h.8zM116.7 174.8l.8 .1zM116.7 174.8h.8zM116.8 174.8h.7zM116.8 174.8h.6z"/>
<path d="M116.9 174.7l.5 .1zM116.9 175.3h.7zM116.9 174.7h.5zM116.9 175.3l.7 .1zM117 175.4h.6zM117 175.6l.4 1.2h-.6zM117 175.6h.5l-.1 1.2zM117 175.4l.6 .1zM117 175.5h.6zM117 175.5l.5 .1h-.5zM117 175.5h.6l-.1 .1zM116.9 174.7h.4z"/>
<path d="M117 174.7h.3zM117 174.7h.2zM117.7 175.7l.5 1.1h-.6zM117.7 175.7h.6l-.1 1.1zM117.7 174.8h.6zM117.7 174.8l.7 .1zM117.7 175.6l.6 .1h-.6zM117.7 175.6h.7l-.1 .1zM117.8 175.5l.6 .1zM117.8 175.5h.6zM117.8 174.9h.6zM117.8 175.3h.8z"/>
<path d="M117.8 175.3l.7 .1zM117.8 175.4h.7zM117.8 175.4l.6 .1h-.6zM117.8 175.4h.7l-.1 .1zM117.8 174.9l.6 .1zM117.8 175l.6 .1zM117.8 175.2h1.7zM117.8 175.2l1.7 .1zM117.8 175.3h.9zM117.8 175.1h.6zM117.8 175.1l1.7 .1zM118 174.7l.3 .1z"/>
<path d="M118 174.7h.3zM118.4 175.1h1.1zM118.5 175l1 .1zM118.5 174.9l.9 .1h-.9zM118.5 174.9l.9 .1zM118.5 174.9h.9zM118.6 174.8l.8 .1zM118.6 174.8h.8zM118.7 174.8h.7zM118.7 174.8h.6zM118.7 174.7l.6 .1zM118.7 175.3h.8z"/>
<path d="M118.7 176.3h1.4zM118.7 176.4l.6 .4h-.6zM118.7 176.4h.6v.4zM118.8 175.3h.7zM118.8 176.2h1.2zM118.8 176.2l1.2 .1zM118.8 176.3h1.2zM118.8 176.1h1.1zM118.8 176.1l1.2 .1zM118.8 176l1.1 .1zM118.7 174.7h.6zM118.8 174.7h.5z"/>
<path d="M118.8 175.9l1.1 .1zM118.8 175.9h1.1zM118.8 175.3l.7 .1zM118.8 175.7l1.1 .2h-1.1zM118.8 175.7h1.2l-.1 .2zM118.8 175.4h1.3zM118.8 175.6l1.2 .1zM118.8 175.6h1.2zM118.8 175.4l1.3 .1zM118.8 175.5h1.2zM118.8 175.5h1.3zM118.8 175.5l1.2 .1z"/>
<path d="M118.8 174.7h.4zM118.9 174.7h.3zM118.9 174.7h.2zM119.3 176.4h1.8zM119.4 176.4h1.7zM119.4 176.4l1.8 .1zM119.4 176.4h1.8zM119.4 176.5h1zM119.4 176.5l1 .1zM119.4 176.6l.9 .1zM119.4 176.6h1zM119.4 176.7h.9z"/>
<path d="M119.5 175.4h.6zM119.5 176.7l.7 .1zM119.5 176.7h.8zM119.5 175.3l.6 .1zM119.5 175.3h.7zM119.5 175.2h.8zM119.5 175.2l.7 .1zM119.5 175.2h1.6zM119.5 176.8h.7zM119.6 175.2h1.5zM119.6 176.8h.6zM119.6 176.8l.5 .1z"/>
<path d="M119.6 176.9h.5zM119.7 175l1.4 .2h-1.5zM119.7 175h1.4v.2zM119.7 175h1.4zM119.7 176.9h.3zM119.7 176.9h.4zM119.8 176.9h.1zM119.8 176.9h.2zM119.8 174.9l1.3 .1h-1.4zM119.8 174.9l1.3 .1zM119.8 174.9h1.2zM119.9 174.8l1.1 .1z"/>
<path d="M119.9 174.8h1.1zM119.9 174.8h1zM120 174.8h.9zM120.1 174.7l.8 .1zM120.1 174.7h.7zM120.2 176.3h.8zM120.2 174.7h.6zM120.3 176.2l.7 .1zM120.2 174.7h.5zM120.3 174.7h.4zM120.3 176.2h.7zM120.4 176.1l.6 .1z"/>
<path d="M120.4 175.2h.7zM120.4 176.1h.6zM120.4 175.2l.7 .1zM120.3 174.7h.3zM120.4 174.7h.2zM120.4 175.3h.7zM120.4 176.5l.8 .1zM120.4 176.5h.8zM120.4 176.6h.8zM120.5 176l.5 .1h-.6zM120.5 176h.6zM120.5 176.6l.7 .1z"/>
<path d="M120.5 176.6h.7zM120.5 175.3h.6zM120.5 176.7h.6zM120.5 176.7h.7zM120.5 175.3l.6 .1zM120.5 175.4h.6zM120.5 175.6l.6 .4h-.6zM120.5 175.6h.6v.4zM120.5 175.4l.6 .1zM120.5 175.5h.6zM120.5 175.5l.6 .1zM120.5 176.7l.6 .1z"/>
<path d="M120.6 176.8h.5zM120.6 176.8l.5 .1zM120.7 176.9h.3zM120.7 176.9h.4zM121.1 174.5l.5 .1h-.4zM121.1 174.5h.4l.1 .1zM121.2 174.4l.3 .1h-.4zM121.2 174.4l.3 .1zM121.2 174.6l.4 .1zM121.2 174.7l.5 .1h-.4zM121.2 174.7h.4l.1 .1zM121.3 174.3l.2 .1h-.3z"/>
<path d="M121.3 174.3l.2 .1zM121.3 174.8l.4 .1zM121.3 174.9l.4 .2h-.4zM121.3 174.9h.4v.2zM121.3 174.2v.1zM121.3 175.1h.4zM121.3 175.1l.4 .2zM121.3 175.1h.4v.2zM121.4 175.3l.3 .1h-.3zM121.4 175.3h.3v.1zM121.4 175.4l.3 .1zM121.4 175.5l.3 .2h-.4z"/>
<path d="M121.4 175.5h.3v.2zM121.5 174l.6 .3h-.4zM121.5 174h.5l.1 .3zM121.5 174h.5zM121.7 174.3l.5 .3h-.4zM121.7 174.3h.4l.1 .3zM121.8 173.7l.2 .3h-.5zM121.8 174.6h.4zM121.8 174.6l.5 .4h-.4zM121.8 174.6h.4l.1 .4zM121.9 175h.4zM121.9 175l.4 .3h-.3z"/>
<path d="M121.9 175h.4v.3zM122 175.3h.3zM122 175.3l.3 .4h-.4zM122 175.3h.3v.4z"/>
</g>
<path d="M14.2 27.9h178.5M14.2 38.2h178.5M14.4 27.7v236.6M192.5 27.7v236.6M14.2 264.6h178.5" fill="none" stroke="#000" stroke-width=".51"/>
<text font-size="6.3" x="76.1" y="36.6">Packing Drawing</text>
<text font-size="3.4" x="124.1" y="177">ShenZhen MyAntenna RF Technology Co.,Ltd</text>
<text font-size="3.2" x="101.7" y="274.9">- 10 -</text>
<g font-size="3.1">
<text x="139.1" y="72.9">Carton label</text>
<text x="37.9" y="151.4">200PCS/bag</text>
<text x="82.9" y="155">50bag/box</text>
<text x="107.7" y="155.8">The label content</text>
<text x="108.2" y="150.1">80*50Carton label</text>
<text x="110.8" y="159.9">is shown in the</text>
<text x="106.4" y="163.9">upper right corner</text>
<text x="115.2" y="169.4">ROHS label</text>
</g>
<g font-size="2.9">
<text x="143.5" y="79">Shipping label</text>
<text x="26.1" y="165.9">1. Put</text>
<text x="26.4" y="162.5">Packaging information:</text>
<text x="36.2" y="165.9">200pcs of finished antennas into 185*120 PE bags.</text>
<text x="26.3" y="172.8">corner.</text>
<text x="26.3" y="169.3">2. Stick PE bag label and QC pass label on the upper left</text>
<text x="26.3" y="176.2">3.Each box is filled with 50 PE bags of finished antenna</text>
<text x="26.3" y="179.7">products, and each box contains a total of 10000pcs of</text>
<text x="26.3" y="183.1">antennas.</text>
<text x="26.3" y="186.5">4.Then paste the outer carton label and RoHS label on the</text>
<text x="26.4" y="190">upper left corner of the long side of the carton.</text>
<text x="26.3" y="193.4">5.Finally, seal the box with two pieces of packing tape in</text>
<text x="26.3" y="196.8">horizontal and vertical shape.</text>
</g>
<text font-size="2.6" x="159.5" y="199.8">mm</text>
<g font-size="2.3">
<text x="53.6" y="108.8">PE bag label</text>
<text x="53.6" y="131.1">QC PASS label</text>
</g>
<text font-size="2.2" x="136.6" y="100.7">ShenZhen MyAntenna RF Technology Co.,Ltd</text>
<g font-size="2.1">
<text x="122.1" y="83.4">The project name</text>
<text x="153.7" y="83.4">The number of</text>
<text x="122.1" y="87.5">The order number</text>
<text x="153.7" y="87.5">The date of</text>
<text x="122" y="95.7">specifications</text>
<text x="122.1" y="91.6">The material code</text>
<text x="153.8" y="91.6">warehouse</text>
<text x="154.1" y="95.7">Q C</text>
<text x="105.6" y="185.4">0～10</text>
<text x="110.8" y="185.4">±0.05</text>
<text x="115.7" y="182.3">Third Angle</text>
<text x="122.7" y="185">0.02</text>
<text x="129.5" y="185.7">Part Name</text>
<text x="129.6" y="182.4">Project</text>
<text x="152.6" y="182">Designed by</text>
<text x="154.8" y="185.4">Date</text>
<text x="104.8" y="188.3">10～18</text>
<text x="104.8" y="191">18～30</text>
<text x="110.8" y="188.3">±0.10</text>
<text x="110.8" y="191">±0.12</text>
<text x="122.7" y="190.8">0.02</text>
<text x="122.7" y="187.9">0.03</text>
<text x="129.5" y="189.3">Part No.</text>
<text x="152.8" y="189.1">Checked by</text>
<text x="164.1" y="189">RF</text>
<text x="104.8" y="193.8">30～40</text>
<text x="104.8" y="196.6">40～</text>
<text x="110.8" y="193.8">±0.15</text>
<text x="110.8" y="196.6">±0.20</text>
<text x="116.7" y="196.2">Angle</text>
<text x="122.1" y="196.5">±0.5°</text>
<text x="122.7" y="193.6">0.04</text>
<text x="129.5" y="192.8">Material</text>
<text x="129.5" y="196.3">Treatment</text>
<text x="152.8" y="195.9">Approved by</text>
<text x="154.8" y="192.5">Date</text>
<text x="113.7" y="203.1">5</text>
<text x="129.5" y="199.3">Color</text>
<text x="153.4" y="199.8">Unit</text>
<text x="163.7" y="199.8">Scale</text>
<text x="169.8" y="199.8">1:1</text>
</g>
<g font-size="1.5">
<text x="138.6" y="185.6">Packaging guide chart</text>
<text x="139.1" y="181.9">Seeed XIAO ESP32C3</text>
</g>
<text font-size=".9" x="147.5" y="143.7" transform="rotate(19 147.5 143.7)">RoHs</text>
<text font-size=".4" x="43.5" y="98">Seeed Studio V1.0</text>
</svg>
